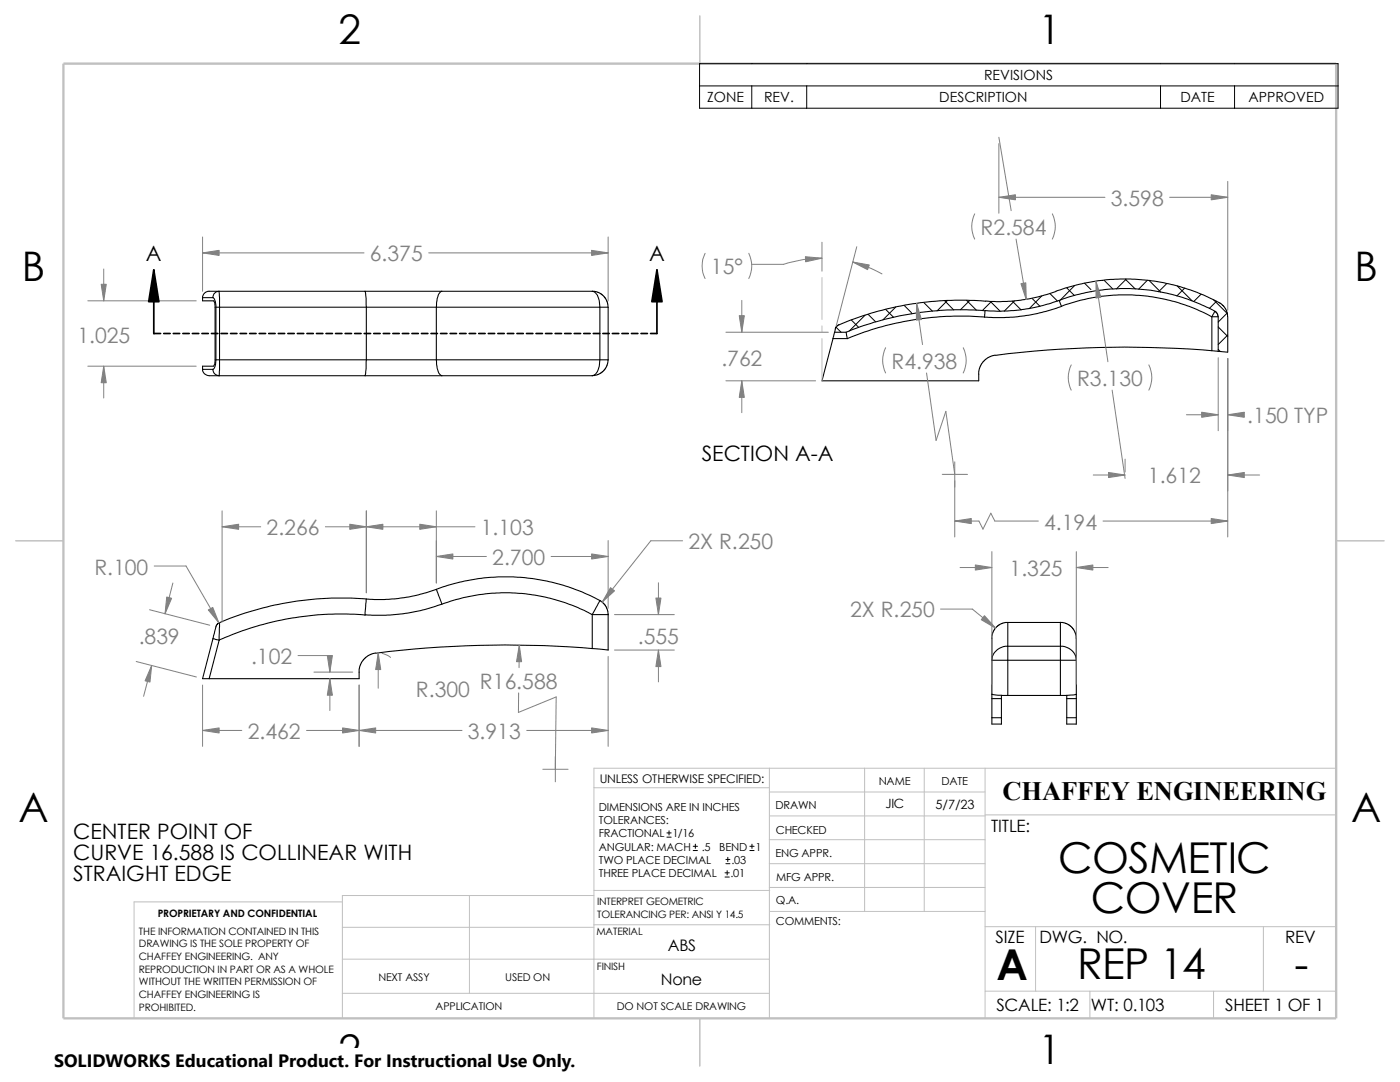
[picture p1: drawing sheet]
<svg xmlns="http://www.w3.org/2000/svg" width="279mm" height="216mm" viewBox="0 0 279 216" stroke-linecap="round" stroke-linejoin="round" font-family="sans-serif">
<g fill="none" stroke="#c0c0c0" stroke-width=".2">
<path d="M164 55.4v8.4M164 65v1.3M164 67.6v8.4M118.5 157.2h35M153.5 153.3v49.9M153.5 158h43.1M172.6 153.3v28.6M184.4 153.3v28.6M196.6 153.3v49.9M266.7 153.3h-148.2v49.9M68.3 180h-41.5v23.2M93.7 178.7v19.5"/>
<path d="M118.5 177.7h35.1M118.5 178.7h-50.2v24.5M153.5 177.1h43.1M153.5 172.3h43.1M153.5 162.8h43.1M153.5 167.6h43.1M196.6 162.6h70.1M68.3 191.4h85.2M68.3 185h50.2M68.3 198.2h85.2M118.5 184.5h35.1M153.6 181.9h43"/>
<path d="M196.6 197.8h70.1M196.6 184.9h70.1M206.7 184.9v12.9M217.5 197.8v5.4M242.2 197.8v5.4M252.1 184.9v12.9"/>
</g>
<path d="M139.7 3.2v9.5M3.1 107.9h9.6M266.7 107.9h9.5M139.7 203.2v9.5" fill="none" stroke="#c0c0c0" stroke-width=".21"/>
<path d="M12.7 12.7h254v190.5h-254z" fill="none" stroke="#c0c0c0" stroke-width=".47"/>
<g fill="none" stroke="#000" stroke-width=".21">
<path d="M40.4 59.4v.6h2.2a1.39 1.39 0 0 1 .3 1.3v10.5a1.39 1.39 0 0 1-.3 1.3h-2.2v.6M40.4 59.4h2.1M42.5 59.4a2.29 2.29 0 0 1 .6 1.9M43.7 58.1h-2a1.29 1.29 0 0 0-1.3 1.3M43.7 58.1l.1 3.2M43.7 58.1h29.2M43.7 58.1a1.23 1.23 0 0 0-1.2 1.3M72.9 58.1h15.3M72.9 58.1l.2 3.2M88.2 58.1a1.89 1.89 0 0 0-1 1.9l-.1 1.3M88.2 58.1h30M118.2 58.1a2.19 2.19 0 0 1 1.4 2.3l.1 .9"/>
<path d="M118.2 58.1l1.1 .2 1.1 .7 .7 .9 .3 1.4M210.7 58.1a39.4 39.4 0 0 1 33.2 2.7l.8 1.1 .3 1.3M210.7 58.2l-.3 .1a32.5 32.5 0 0 1-13.7 1.8M211.4 59.9a35.7 35.7 0 0 1-14.8 2.1M211.4 59.9l.4 1.2M211.4 59.9a37.7 37.7 0 0 1 31 2.2M40.4 73.7a1.3 1.3 0 0 0 1.3 1.3h2M40.4 73.7h2.1M42.5 73.7a1.23 1.23 0 0 0 1.2 1.3M43.1 71.8l-.2 1.4-.4 .5M43.1 61.3v10.5M43.1 61.3h.7"/>
<path d="M43.1 71.8h.7M43.7 75h29.2M43.8 61.3v10.5M43.8 61.3h29.3M43.8 71.8h29.3M43.8 71.8l-.1 3.2M72.9 75h15.3M73.1 61.3h14M73.1 61.3v10.5M73.1 71.8h14M73.1 71.8l-.2 3.2M87.1 71.8h32.6"/>
<path d="M87.1 71.8a4 4 0 0 0 1 3.1l.1 .1M87.1 61.3v10.5M87.1 61.3h32.6M88.2 75h30M119.7 61.3v10.5M119.7 61.3h1.7M119.7 71.8a3.3 3.3 0 0 1-1.3 3.1l-.2 .1M119.7 71.8h1.7M121.4 61.3v10.5M121.4 71.8l-.3 1.3-.7 .9-.9 .7-1.3 .3M166.2 67.6l-2.2 8.4h31.3v-1.9l.6-1.5 1.2-1.2 1.5-.5M166.2 67.6h2.9"/>
<path d="M166.6 66.3h2.3M166.6 66.3l-.4 1.3M167.5 64.8l-.7 .5-.2 1M168.9 66.3l.2 1.3M196.5 63.3l.1-1.3a60.4 60.4 0 0 0-27.7 4.3M196.5 63.2a58.6 58.6 0 0 0-27.4 4.4M196.7 60.1a61.3 61.3 0 0 0-29.2 4.7M211.8 61.1a36.5 36.5 0 0 1 30 2.1M211.8 61.1a35.8 35.8 0 0 1-15.3 2.2M241.8 70a209.4 209.4 0 0 0-43.1 .9M241.9 63.2h1.2v6.9M241.9 70l1.2 .1"/>
<path d="M241.9 63.2v6.8M242.4 62.1l.5 .4 .2 .7M242.4 62.1l-.5 1.1M243.1 70.1l1.9 .2M245 63.2v7.1M73.1 119.5a62.6 62.6 0 0 0-29.3 4.7M87.1 117.6l1.1 3M87.1 117.6a39.6 39.6 0 0 1 32.6 2.2M87.1 117.6l-.5 .2a35.3 35.3 0 0 1-13.5 1.8l-.2 3.1a59.3 59.3 0 0 0-29.2 5M42.5 127.4l1.2 .4M42.5 127.4l-2.1 8h1.3M43.7 127.8l-2 7.6"/>
<path d="M43.8 124.2l-.1 3.6M43.8 124.2l-.4 .3-.3 .5-.6 2.4M75 130.3l-1.6 .6-1.2 1.1-.5 1.5v1.9h-30M88.2 120.6a36.3 36.3 0 0 1-15.3 2.1M88.2 120.6a36.6 36.6 0 0 1 30 2M118.2 129.4a209.4 209.4 0 0 0-43.2 .9M118.2 122.6v6.8l3.2 .3v-7.1M118.2 122.6h3.2M118.2 122.6l1.5-2.8 .8 .6 .5 .8 .4 1.4M198 138.5v.9M198 139.4h1.9M198 131.7v6.8"/>
<path d="M198 138.5l1.2 .2 1.9 .1M198 131.7h3.1M198 127.4v4.3M198 139.4v3.8M199.9 138.7v.7M199.9 139.4v3.8M201.1 124.2h10.5M201.1 128.9h10.5M201.1 131.7h10.5M201.1 131.7v7.1M201.1 138.8h10.5M201.1 124.2l-1.1 .2-1.2 .7-.6 .9-.3 1.4"/>
<path d="M201.1 124.2v4.7M201.1 128.9v2.8M201.1 128.9a3 3 0 0 0-3.1 2.8M211.6 124.2l.9 .1 .8 .4 .6 .4 .6 .9 .3 1.4v4.3M211.6 131.7h3.2M211.6 128.9a3 3 0 0 1 3.2 2.8M211.6 124.2v4.7M211.6 128.9v2.8M211.6 131.7v7.1M212.9 139.4v3.8M212.9 138.7v.7M212.9 139.4h1.9"/>
<path d="M214.8 138.5l-.7 .2-2.5 .1M214.8 139.4v3.8M214.8 138.5v.9M214.8 131.7v6.8M198 143.2v1.3h1.9v-1.3M198 143.2h1.9M212.9 143.2v1.3h1.9v-1.3M212.9 143.2h1.9"/>
</g>
<g fill="none" stroke="#000" stroke-width=".2">
<path d="M139.6 12.7h127.4v8.9h-127.4zM139.6 17.1h127.4M150 17.1v4.5M161 17.1v4.5M231.6 17.1v4.5M246.4 17.1v4.5M188.5 60l1.8 1.8M189.1 60l-2.1 2M192.9 59.9l2 2M193.5 59.9l-1.8 1.9M206 59.6l1.6 1.5M207.9 59.1l-2.5 2.5"/>
<path d="M209.5 58.6l1.5 1.5M212.9 57.4l1.5 1.6M214.5 57l-2.9 2.9M216.5 56.5l1.2 1.3M217.8 58.2h.1M220 56h.1M220.3 55.9l1.8 1.8M224.6 55.7l2 2M224.7 55.7l-1.9 2M229 55.9l-1.8 1.8M229.4 56l2.2 2.3M232.9 56.6l-1.7 1.6"/>
<path d="M234.9 57.1l3 2.9M236.4 57.5l-1.5 1.6M239.7 58.7l-1.4 1.5M242.2 59.8l2.7 2.8M166.9 65.3l1 1M169.9 63.8l1.5 1.5M172.6 62.9l-3.1 3.1M173.2 62.7l1.6 1.5M176.7 61.7l1.7 1.6M178.8 61.3l-2.6 2.5M180.5 61l1.4 1.4M181.9 62.6h.1"/>
<path d="M184.4 60.4l1.7 1.7M197.7 60.2l1.9 1.9M197.8 60.2l-1.8 1.8M202.1 60.1l1.7 1.7M202.4 60.1l-2 2M242.8 60.1l-1.5 1.5M243.1 69.7l.4 .4M243.1 65.2l1.9 1.9M244.9 62.4l-1.8 1.9M245 66.8l-1.9 1.9M133.1 167h.8M133.1 166.2h.8"/>
<path d="M133.5 165.8v.8M138.3 169.7h.9M138.3 168.9h.9M138.8 168.4v.9M144.7 175h.8M144.7 174.2h.8M144.9 172.3h.8M144.9 171.5h.8M145.1 173.7v.9M145.2 171.1v.8M149.6 169.7h.9M149.6 168.9h.9"/>
<path d="M150.1 168.4v.9"/>
</g>
<g fill="none" stroke="#808080" stroke-width=".2">
<path d="M199.3 27.4l2.5 14.6M199.3 39.4h21.2M199.3 28.7v13.8M233.4 39.4h11.6M245 36.2v25.7M20.7 53.7v6.3M40.4 47.3v10.8M40.4 50.5h32.2M85.6 50.5h35.8M121.4 47.3v12.7M140.7 50.5a5.6 5.6 0 0 0 0 5.1M148 59.9v6.4"/>
<path d="M149.4 50.5a5.6 5.6 0 0 1 0 5.1M164 48.3v5.8M164 51.5a23.9 23.9 0 0 0-7.6 1.2h-6.4M170.2 52.3a26.4 26.4 0 0 1 5.8 2.4M171 49.2l-4.1 15.9M194.5 42.7a5.6 5.6 0 0 0 0 5M202.8 47.7l2 12.1M210 42.7a5.6 5.6 0 0 1 0 5M218.7 56.1l2.4 16.1M17.5 73.1h21.7M17.5 60h21.7M20.7 73.1v6.3"/>
<path d="M144.9 76h17.9M144.9 66.3h20.4M148 76v6.3M176.7 69.4a5.6 5.6 0 0 0 0 5M182.9 60.5l1.2 8.2M184.9 74.4l1.9 13.5 2-5.8 1.7 12.6M192.2 69.4a5.6 5.6 0 0 1 0 5M213.8 72.8a5.6 5.6 0 0 0 0 5.1M222 77.9l2.5 17.6M229.3 72.8a5.6 5.6 0 0 1 0 5.1M243.1 71.4v14.5M245 71.5v35.6"/>
<path d="M188 94.7h5.1M190.5 92.2v14.9M218.2 94.8h6.3M224.5 91.6v2.6M236.8 82.8h6.3M245 94.8h6.4M245 82.8h2.7M30.8 112.9h6.3l6.6 11.4M34.5 116.3l-1.6 6.2M44.3 105.1h7.7M44.3 101.9v22.2M64.9 105.1h29.9"/>
<path d="M73.1 101.9v16.4M87.1 101.9v14.4M87.1 111h10M110 111h11.4M121.4 107.9v13.5M131.4 116.3v6.3M136.2 107.9h-6.3l-9.7 12.2M190.5 104h4.9l.8 1.6 1.5-3.2 .8 1.6h8.7M191.6 113.2h6.4M198 110.1v26.4M214.8 113.2h6.3M214.8 110.1v26.4"/>
<path d="M220.1 104h24.9M27.2 132l12 3.1M29.8 121.7l12.1 3.1M30.3 132.8l-1.6 6.1M40.4 136.7v12.2M59.5 130.8h6.3v3.3M62.7 134.1h7.7M65.8 135.4v6.4M71.7 136.7v12.2M75.5 130.3v7M76.2 130.4l1.1 .4 .6 .4M103.5 138.3v3.9l7.5-3.1-.2 14.4"/>
<path d="M103.6 128.7v4.5M121.4 131v17.9M122.6 129.7h12M122.6 122.6h12M131.4 129.7v6.4M187.7 121.5h6.4l4.6 3.8M40.4 145.8h7.9M61.2 145.8h31M105.1 145.8h16.3M108.3 153.5h5.1M110.8 151v5"/>
</g>
<g fill="#808080" stroke="#808080" stroke-width=".2">
<path d="M170.2 52.3l3.3 .6-.4 .9z"/>
<path d="M160.7 51.2l3.3 .3-3.2 .7z"/>
<path d="M68.4 145.2l3.3 .6-3.3 .5z"/>
<path d="M87.1 111l3.3-.5v1z"/>
<path d="M83.8 104.6l3.3 .5-3.3 .5z"/>
<path d="M40.4 145.8l3.3-.6v1.1z"/>
<path d="M75.5 130.3l.5 3.3h-1z"/>
<path d="M73.1 105.1l3.3-.5v1z"/>
<path d="M33.3 119.1l.9 .3-1.3 3.1z"/>
<path d="M131.4 129.7l.5 3.3h-1z"/>
<path d="M103.6 128.7l.5 3.3h-1z"/>
<path d="M41.6 121.7l.9-.5 1.2 3.1z"/>
<path d="M118.1 110.5l3.3 .5-3.3 .5z"/>
<path d="M65.8 135.4l.5 3.3h-1z"/>
<path d="M130.9 119.3h1l-.5 3.3z"/>
<path d="M44.3 105.1l3.3-.5v1z"/>
<path d="M69.8 104.6l3.3 .5-3.3 .5z"/>
<path d="M121.8 117.3l.8 .6-2.4 2.2z"/>
<path d="M30.3 132.8l-.4 3.3-.9-.3z"/>
<path d="M65.3 130.8h1l-.5 3.3z"/>
<path d="M71.7 145.8l3.3-.6v1.1z"/>
<path d="M118.1 145.2l3.3 .6-3.3 .5z"/>
<path d="M214.8 113.2l3.3-.5v1z"/>
<path d="M194.6 112.7l3.4 .5-3.4 .5z"/>
<path d="M196.5 122.9l2.2 2.4-2.9-1.6z"/>
<path d="M40.4 50.5l3.3-.5v1z"/>
<path d="M118.1 50l3.3 .5-3.3 .5z"/>
<path d="M20.7 73.1l.5 3.3h-1z"/>
<path d="M20.2 56.7h1l-.5 3.3z"/>
<path d="M203.8 56.6l.9-.2 .1 3.4z"/>
<path d="M241.7 38.9l3.3 .5-3.3 .5z"/>
<path d="M221.2 94.3l3.3 .5-3.3 .5z"/>
<path d="M245 94.8l3.3-.5v1z"/>
<path d="M239.8 82.3l3.3 .5-3.3 .5z"/>
<path d="M245 82.8l3.3-.5v1z"/>
<path d="M148 76l.5 3.3h-1z"/>
<path d="M199.3 39.4l3.3-.5v1z"/>
<path d="M218.7 56.1l1 3.2-1 .2z"/>
<path d="M182.9 60.5l1 3.3-1 .1z"/>
<path d="M147.5 63h1l-.5 3.3z"/>
<path d="M241.7 103.5l3.3 .5-3.3 .5z"/>
<path d="M190.5 104l3.3-.5v1z"/>
</g>
<path d="M30.7 53.8l1 6.4h-2zM131.1 53.8l1 6.4h-2z" fill="#000" stroke="#000" stroke-width=".34"/>
<g fill="none" stroke="#000" stroke-width=".34">
<path d="M30.7 53.8v12.7h1.3M131.1 53.8v12.7h-1.3M32.7 66.5h1.3M34.6 66.5h1.3M36.5 66.5h1.3M38.4 66.5h1.3M40.3 66.5h1.3M42.2 66.5h1.3M44.1 66.5h1.3M46 66.5h1.3M47.9 66.5h1.3M49.8 66.5h1.3"/>
<path d="M51.7 66.5h1.3M53.6 66.5h1.3M55.5 66.5h1.3M57.4 66.5h1.3M59.4 66.5h1.2M61.3 66.5h1.2M63.2 66.5h1.2M65.1 66.5h1.2M67 66.5h1.2M68.9 66.5h1.2M70.8 66.5h1.3M72.7 66.5h1.3"/>
<path d="M74.6 66.5h1.3M76.5 66.5h1.3M78.4 66.5h1.3M80.3 66.5h1.3M82.2 66.5h1.3M84.1 66.5h1.3M86 66.5h1.3M87.9 66.5h1.3M89.8 66.5h1.3M91.7 66.5h1.3M93.6 66.5h1.3M95.5 66.5h1.3"/>
<path d="M97.5 66.5h1.2M99.4 66.5h1.2M101.3 66.5h1.2M103.2 66.5h1.2M105.1 66.5h1.2M107 66.5h1.2M108.9 66.5h1.3M110.8 66.5h1.3M112.7 66.5h1.3M114.6 66.5h1.3M116.5 66.5h1.3M118.4 66.5h1.3"/>
<path d="M120.3 66.5h1.3M122.2 66.5h1.3M124.1 66.5h1.3M126 66.5h1.3M127.9 66.5h1.3"/>
</g>
<path d="M10.8 209.2h104.1v6.7h-104.1z" fill="#fff"/>
<g font-size="8.5">
<text x="211.2" y="174.1">COSMETIC</text>
<text x="217.7" y="182.2">COVER</text>
<text x="198.8" y="195.5">A</text>
<text x="215" y="195.3">REP 14</text>
<text x="258.4" y="195.3">-</text>
</g>
<g font-size="8.1">
<text x="67.6" y="8.8">2</text>
<text x="207.3" y="8.8">1</text>
<text x="4.4" y="56.1">B</text>
<text x="270.3" y="56.1">B</text>
<text x="3.7" y="164.1">A</text>
<text x="269.6" y="164.1">A</text>
<text x="67.6" y="212.3">2</text>
<text x="207.3" y="212.3">1</text>
</g>
<text font-size="5.3" x="200.1" y="159.6">CHAFFEY ENGINEERING</text>
<g font-size="4.2" fill="#808080">
<text x="221.7" y="41.1">3.598</text>
<text x="195.7" y="46.9">R2.584</text>
<text x="73.8" y="52.2">6.375</text>
<text x="141.9" y="54.7">15°</text>
<text x="15.4" y="68.5">1.025</text>
<text x="144" y="73">.762</text>
<text x="177.9" y="73.6">R4.938</text>
<text x="215" y="77">R3.130</text>
<text x="248.9" y="84.4">.150 TYP</text>
<text x="229.1" y="96.4">1.612</text>
<text x="53.2" y="106.8">2.266</text>
<text x="96" y="106.8">1.103</text>
<text x="208.4" y="105.7">4.194</text>
<text x="98.2" y="112.7">2.700</text>
<text x="137.4" y="109.6">2X R.250</text>
<text x="18.8" y="114.6">R.100</text>
<text x="201.5" y="114.9">1.325</text>
<text x="169.7" y="123.2">2X R.250</text>
<text x="27.7" y="128.5">.839</text>
<text x="127.3" y="128.5">.555</text>
<text x="50.1" y="132.5">.102</text>
<text x="95.8" y="137.4">R16.588</text>
<text x="83" y="139">R.300</text>
<text x="49.4" y="147.4">2.462</text>
<text x="93.4" y="147.4">3.913</text>
</g>
<g font-size="4.2">
<text x="29.1" y="52.1">A</text>
<text x="129.5" y="52.1">A</text>
<text x="140" y="92.1">SECTION A-A</text>
<text x="14.6" y="167.3">CENTER POINT OF</text>
<text x="14.6" y="171.5">CURVE 16.588 IS COLLINEAR WITH</text>
<text x="14.6" y="175.7">STRAIGHT EDGE</text>
</g>
<text font-size="3.6" x="10.8" y="213">SOLIDWORKS Educational Product. For Instructional Use Only.</text>
<g font-size="3.4">
<text x="197.8" y="166">TITLE:</text>
<text x="198.7" y="188.1">SIZE</text>
<text x="207.5" y="188.1">DWG. NO.</text>
<text x="256.5" y="188.2">REV</text>
<text x="198.8" y="201.7">SCALE: 1:2</text>
<text x="217.7" y="201.8">WT: 0.103</text>
<text x="244.5" y="201.7">SHEET 1 OF 1</text>
</g>
<g font-size="3.2">
<text x="133.3" y="189.8">ABS</text>
<text x="131.9" y="196.6">None</text>
</g>
<g font-size="2.8">
<text x="196.4" y="16">REVISIONS</text>
<text x="141.1" y="20.4">ZONE</text>
<text x="152.5" y="20.4">REV.</text>
<text x="187.4" y="20.4">DESCRIPTION</text>
<text x="235.6" y="20.4">DATE</text>
<text x="249.2" y="20.4">APPROVED</text>
</g>
<g font-size="2.5">
<text x="176.7" y="161.3">JIC</text>
<text x="186.7" y="161.4">5/7/23</text>
</g>
<text font-size="2.4" x="119.7" y="156.2">UNLESS OTHERWISE SPECIFIED:</text>
<g font-size="2.2">
<text x="119.5" y="161.8">DIMENSIONS ARE IN INCHES</text>
<text x="154.8" y="161.5">DRAWN</text>
<text x="175.4" y="156.7">NAME</text>
<text x="187.9" y="156.7">DATE</text>
<text x="119.5" y="164.4">TOLERANCES:</text>
<text x="119.5" y="167.1">FRACTIONAL 1/16</text>
<text x="154.8" y="166.3">CHECKED</text>
<text x="119.5" y="172.4">TWO PLACE DECIMAL</text>
<text x="119.5" y="169.8">ANGULAR: MACH</text>
<text x="140" y="169.8">.5</text>
<text x="143.5" y="169.8">BEND</text>
<text x="146" y="172.4">.03</text>
<text x="150.7" y="169.8">1</text>
<text x="154.8" y="171">ENG APPR.</text>
<text x="119.5" y="175">THREE PLACE DECIMAL</text>
<text x="145.8" y="175">.01</text>
<text x="154.9" y="175.7">MFG APPR.</text>
<text x="154.9" y="184.7">COMMENTS:</text>
<text x="154.9" y="180.5">Q.A.</text>
</g>
<g font-size="2.1">
<text x="75.5" y="195.7">NEXT ASSY</text>
<text x="100.8" y="195.7">USED ON</text>
<text x="86.9" y="201.5">APPLICATION</text>
<text x="123.1" y="201.6">DO NOT SCALE DRAWING</text>
</g>
<g font-size="2">
<text x="31.5" y="183">PROPRIETARY AND CONFIDENTIAL</text>
<text x="119.2" y="180.6">INTERPRET GEOMETRIC</text>
<text x="119.2" y="183.1">TOLERANCING PER: ANSI Y 14.5</text>
<text x="27.7" y="186.5">THE INFORMATION CONTAINED IN THIS</text>
<text x="27.7" y="189.1">DRAWING IS THE SOLE PROPERTY OF</text>
<text x="27.7" y="191.6">CHAFFEY ENGINEERING. ANY</text>
<text x="119" y="186.6">MATERIAL</text>
<text x="27.7" y="194.1">REPRODUCTION IN PART OR AS A WHOLE</text>
<text x="27.7" y="196.6">WITHOUT THE WRITTEN PERMISSION OF</text>
<text x="119.1" y="193.5">FINISH</text>
<text x="27.7" y="199.1">CHAFFEY ENGINEERING IS</text>
<text x="27.7" y="201.7">PROHIBITED.</text>
</g>
</svg>
